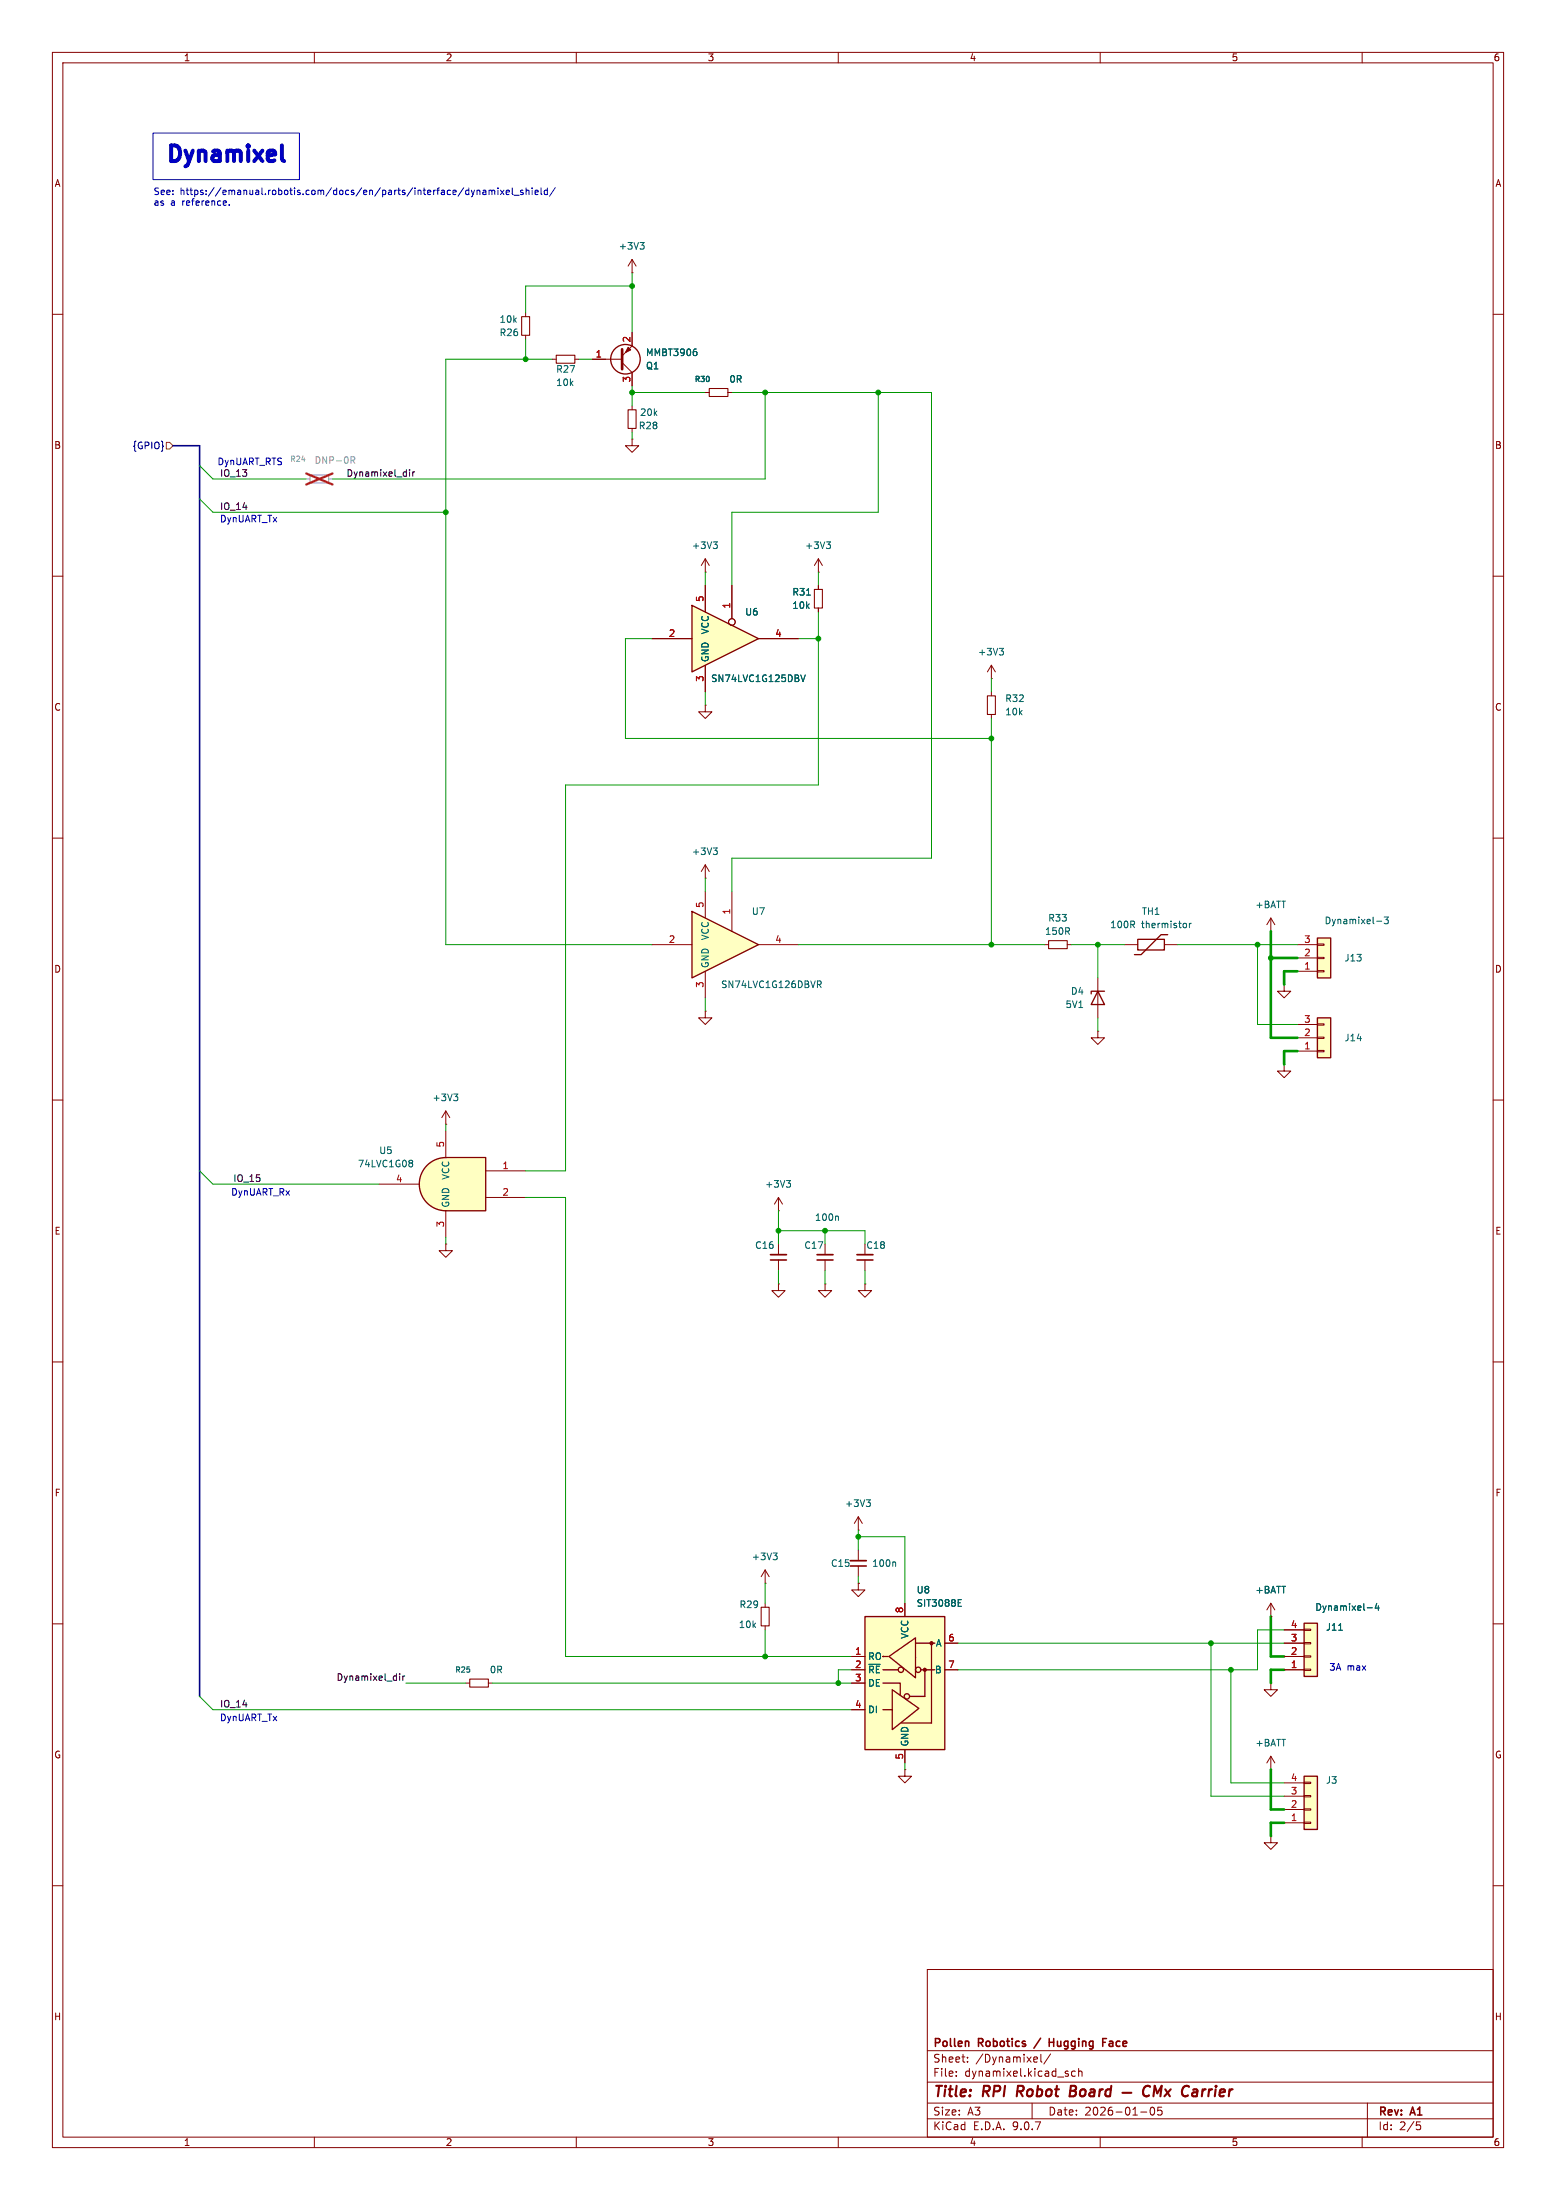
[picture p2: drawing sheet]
<svg xmlns="http://www.w3.org/2000/svg" width="297mm" height="420mm" viewBox="0 0 297 420" stroke-linecap="round" stroke-linejoin="round" font-family="sans-serif">
<g fill="none" stroke="#840000" stroke-width=".19">
<path d="M10 10h277v400h-277zM12 12h273v396h-273zM60 10v2M110 10v2M160 10v2M210 10v2M260 10v2M10 60h2M285 60h2M10 110h2M285 110h2M10 160h2"/>
<path d="M285 160h2M10 210h2M285 210h2M10 260h2M285 260h2M10 310h2M285 310h2M10 360h2M177 376h108v32h-108zM285 360h2M177 397.5h108M177 391.5h108"/>
<path d="M182.5 396.2v.2M182.5 395.4v.2M184.7 393.5v.2M184.7 392.7v.2M197.8 392.7l.2 .3-.7 .2M198 393.6l-.2 .1M198.7 392.2v1.3l.2 .2M200.5 392.1l-1.3 1.9M203.9 395.9v.4M205.2 395.4h-.4l-.3 .3 .2 .6h.5M205.9 395.5l.2-.1h.4v1M205.9 394.9v1.5"/>
<path d="M60 408v2M110 408v2M160 408v2M177 404.5h108M177 401.5h108M197 401.5v3M210 408v2M217.7 403.2h1.2M219.7 402.4l.2-.1a.8 .8 0 0 1 .5 .7 .8 .8 0 0 1-.5 .8l-.2-.2-.2-.4zM221.7 402.3h-.7v.7l.2-.2 .5 .1 .1 .2-.1 .5-.2 .2-.5-.2M260 408v2M261 401.5v6.5"/>
<path d="M270.4 405.1h.7M270.5 405.6h.4l.3 .3-.2 .6-.5 .1"/>
</g>
<g fill="none" stroke="#840000" stroke-width=".4">
<path d="M194.3 398.2l-.2 2M204.3 399.1h.7M205 399.1l.2 .1M205.1 398.2h-.7l-.2 2 .9-.1M205.2 399.1h-.2M214.2 399.5h1.8M219.5 398.4a.88 .88 0 0 0-1 0 .88 .88 0 0 0-.3 .9 .69 .69 0 0 0 .3 .8 .69 .69 0 0 0 .8-.1M222.4 398.9l.9 1.3M223.5 398.9l-1.2 1.3M227 398.4a.88 .88 0 0 0-1.1 0 .88 .88 0 0 0-.3 .9 .69 .69 0 0 0 .3 .8 .69 .69 0 0 0 .9-.1M227.7 399h.8l-.1 1.2M228.6 399.3l-.7 .1a.4 .4 0 0 0-.4 .4 .4 .4 0 0 0 .3 .4l.7-.1"/>
<path d="M220.2 400.2l.2-2 .5 1.4 .8-1.4-.2 2"/>
</g>
<path d="M184.8 389.7l.1 1M198.6 389.1l-1.3 1.9M200.3 389.2v1.5M200.3 389.9h.8M210.5 389.9h.5M210.5 389.2h.7M211.8 390.2v.4" fill="none" stroke="#840000" stroke-width=".3"/>
<path d="M251.5 179.1h2.5v7.6h-2.5z" fill="#ffffc2"/>
<path d="M251.5 179.1h2.5v7.6h-2.5z" fill="none" stroke="#840000" stroke-width=".25"/>
<g fill="none" stroke="#840000" stroke-width=".19">
<path d="M134.6 109.2h.1M134.6 106.7l-.7 1.3M134.6 106.7l.8 1.3M134.6 106.7v2.5M156.2 109.2h.1M156.2 106.7v2.5M156.2 111.8v.7M156.2 116.1v.7M156.2 106.7l-.8 1.3M156.2 106.7l.8 1.3M247.6 185.4h3.9M247.6 182.9h3.9"/>
<path d="M247.6 180.3h3.9M251.5 185.3h1.2v.2h-1.2zM251.5 182.8h1.2v.2h-1.2zM251.5 180.2h1.2v.3h-1.2z"/>
</g>
<path d="M136.1 103.4h.8l-.4 .5M136.7 103.9l.2 .3v.3l-.2 .2M154 113.6h.7M157.7 103.4h.8l-.4 .5M158.3 103.9l.2 .3v.3l-.2 .2M262.8 175.9h.9M264.2 175.1h.8l-.4 .5 .3 .1v.5l-.1 .1-.6-.1" fill="none" stroke="#006464" stroke-width=".19"/>
<path d="M155.4 112.5h1.6v3.6h-1.6z" fill="none" stroke="#840000" stroke-width=".2"/>
<path d="M248.9 309.9h2.6v10.1h-2.6z" fill="#ffffc2"/>
<path d="M248.9 309.9h2.6v10.1h-2.6z" fill="none" stroke="#840000" stroke-width=".25"/>
<g fill="none" stroke="#840000" stroke-width=".19">
<path d="M134.6 167.6h.1M134.6 165.1l-.7 1.3M134.6 165.1l.8 1.3M134.6 165.1v2.5M245.1 188v1.2h1.3l-1.3 1.3-1.3-1.3h1.3M245.1 188h.1M157.5 237.5v2M157.5 240.5v2.1M242.6 308.6h.1M242.6 306.1l-.8 1.2M242.6 306.1l.7 1.2M242.6 306.1v2.5"/>
<path d="M245.1 318.8h3.8M245.1 316.2h3.8M245.1 313.7h3.8M245.1 311.2h3.8M248.9 318.6h1.3v.3h-1.3zM248.9 316.1h1.3v.3h-1.3zM248.9 313.6h1.3v.2h-1.3zM248.9 311h1.3v.3h-1.3z"/>
</g>
<path d="M136.1 161.9h.8l-.4 .5M136.7 162.4l.2 .2v.3l-.2 .2M159.9 232.1l.1 .2v.7M255.5 311.2h.7M261 306.9h.9M262.8 306.1l-.3 .9h.8M263.1 306.6v.8" fill="none" stroke="#006464" stroke-width=".19"/>
<path d="M156 240.5h3" fill="none" stroke="#840000" stroke-width=".3"/>
<path d="M156 239.5h3" fill="none" stroke="#840000" stroke-width=".33"/>
<path d="M251.5 194.3h2.5v7.6h-2.5z" fill="#ffffc2"/>
<path d="M251.5 194.3h2.5v7.6h-2.5z" fill="none" stroke="#840000" stroke-width=".25"/>
<g fill="none" stroke="#840000" stroke-width=".19">
<path d="M134.6 134.6v1.3h1.3l-1.3 1.3-1.3-1.3h1.3M134.6 134.6h.1M242.6 177.8h.1M242.6 175.3v2.5M242.6 175.3l-.8 1.2M242.6 175.3l.7 1.2M247.6 198.1h3.9M247.6 195.6h3.9M251.5 198h1.2v.2h-1.2zM251.5 195.5h1.2v.2h-1.2zM247.6 200.7h3.9M251.5 200.5h1.2v.3h-1.2z"/>
<path d="M242.6 337.8h.1M242.6 335.3l-.8 1.3M242.6 335.3l.7 1.3M242.6 335.3v2.5"/>
</g>
<path d="M132.1 115.6l12.7 6.3-12.7 6.4z" fill="#ffffc2"/>
<path d="M132.1 115.6l12.7 6.3-12.7 6.4z" fill="none" stroke="#840000" stroke-width=".25"/>
<g fill="none" stroke="#840000" stroke-width=".19">
<path d="M134.6 111.8v5M139.7 111.8v6.3M124.5 121.9h7.6M134.6 127v5.1M144.8 121.9h7.6"/>
<circle cx="139.7" cy="118.7" r=".63"/>
</g>
<path d="M152.9 128.8l.4 1.3 .4-1.3" fill="none" stroke="#006464" stroke-width=".19"/>
<path d="M248.9 339.1h2.6v10.2h-2.6z" fill="#ffffc2"/>
<path d="M217.2 179.3h5v2.1h-5zM222.9 178.4h-1.3l-3.8 3.8h-1.3M209.5 189.2l1.3 2.6h-2.5zM210.8 189.2h-2.5v.5M248.9 339.1h2.6v10.2h-2.6z" fill="none" stroke="#840000" stroke-width=".25"/>
<g fill="none" stroke="#840000" stroke-width=".19">
<path d="M134.6 74.9h.8M138.9 74.9h.8M199.4 180.3h.8M203.7 180.3h.8M209.5 196.9v1.2h1.3l-1.3 1.3-1.2-1.3h1.2M209.5 196.9h.1M209.5 186.7v7.6M214.6 180.3h2.6M222.2 180.3h2.6M245.1 203.2v1.3h1.3l-1.3 1.2-1.3-1.2h1.3M245.1 203.2h.1M163.8 302.3v1.2h1.3l-1.3 1.3-1.2-1.3h1.2"/>
<path d="M163.8 302.3h.1M172.7 337.8v1.3h1.3l-1.3 1.3-1.3-1.3h1.3M172.7 337.8h.1M242.6 321.3v1.3h1.2l-1.2 1.3-1.3-1.3h1.3M242.6 321.3h.1M242.6 350.5v1.3h1.2l-1.2 1.3-1.3-1.3h1.3M242.6 350.5h.1M245.1 348h3.8M245.1 345.4h3.8M245.1 342.9h3.8M245.1 340.4h3.8M248.9 347.9h1.3v.2h-1.3z"/>
<path d="M248.9 345.3h1.3v.3h-1.3zM248.9 342.8h1.3v.2h-1.3zM248.9 340.2h1.3v.3h-1.3z"/>
</g>
<path d="M226.2 176.3l.3 .2v.4l-.3 .2M227 176.3v.8M227.4 176.3l-.4 .2" fill="none" stroke="#006464" stroke-width=".19"/>
<path d="M135.4 74.2h3.5v1.5h-3.5zM200.2 179.6h3.5v1.5h-3.5z" fill="none" stroke="#840000" stroke-width=".2"/>
<path d="M165.1 308.6h15.2v25.4h-15.2z" fill="#ffffc2"/>
<g fill="none" stroke="#840000" stroke-width=".25">
<path d="M165.1 308.6h15.2v25.4h-15.2zM168.5 318.8h2.9M168.7 316.2h-.2h1M169.7 316.2l5.1-3.5v7.6zM174.8 313.7h3.6M175.8 318.8h2.6M176.5 318.8v5.1h-2.9M177.8 313.7v15.2h-5.7M168.5 321.3h3.3v2.3M168.5 326.4h1.7M170.3 322.6l5.1 3.5-5.1 4.1z"/>
<circle cx="119.4" cy="68.6" r="2.82"/>
<circle cx="172" cy="318.8" r=".51"/>
<circle cx="175.3" cy="318.8" r=".51"/>
<circle cx="173.1" cy="323.9" r=".51"/>
</g>
<g fill="#840000" stroke="#840000" stroke-width=".25">
<circle cx="176.5" cy="318.8" r=".28"/>
<circle cx="177.8" cy="313.7" r=".28"/>
</g>
<g fill="none" stroke="#840000" stroke-width=".19">
<path d="M100.3 59.7v.8M100.3 64v.8M105.4 68.6h.8M109.7 68.6h.8M113 68.6h5.7M118.7 69.2l1.9 1.9v2.6M120.6 63.5v2.5l-1.9 1.9M120.6 77.5v.7M120.6 83.8v1.3h1.3l-1.3 1.3-1.2-1.3h1.2M120.6 83.8h.1M120.6 81.8v.8M134.6 193v1.3h1.3l-1.3 1.3-1.3-1.3h1.3"/>
<path d="M134.6 193h.1M85.1 214.6h.1M85.1 212.1l-.8 1.3M85.1 212.1l.8 1.3M85.1 212.1v2.5M148.6 237.5v2M165.1 237.5v2M148.6 240.5v2.1M157.5 245.1v1.3h1.2l-1.2 1.3-1.3-1.3h1.3M157.5 245.1h.1M165.1 245.1v1.3h1.3l-1.3 1.3-1.3-1.3h1.3M165.1 245.1h.1"/>
<path d="M165.1 240.5v2.1M162.6 316.2h2.5M162.6 318.8h2.5M172.7 306.1v2.5M180.3 318.8h2.6M180.3 313.7h2.6M88.9 321.3h.8M93.2 321.3h.8M162.6 321.3h2.5M162.6 326.4h2.5M172.7 334v2.6"/>
</g>
<path d="M132.7 66.6h.2M132.8 67.1l.2 .2v.3l-.2 .3M86.6 208.9h.8l-.4 .4M87.1 209.3l.3 .3v.3l-.3 .2M182.9 306h.4M182.9 306.6h.6M182.9 305.4h.6" fill="none" stroke="#006464" stroke-width=".19"/>
<path d="M147.1 240.5h3M163.6 240.5h3" fill="none" stroke="#840000" stroke-width=".3"/>
<path d="M147.1 239.5h3M163.6 239.5h3" fill="none" stroke="#840000" stroke-width=".33"/>
<path d="M99.6 60.5h1.5v3.5h-1.5zM106.2 67.8h3.5v1.5h-3.5zM119.9 78.2h1.5v3.6h-1.5zM89.7 320.5h3.5v1.6h-3.5z" fill="none" stroke="#840000" stroke-width=".2"/>
<path d="M118.7 66.7v3.8" fill="none" stroke="#840000" stroke-width=".51"/>
<path d="M119.9 66.3l.5 .5-1 .5z" fill="#840000" stroke="#840000" stroke-width=".19"/>
<path d="M132.1 174l12.7 6.3-12.7 6.4z" fill="#ffffc2"/>
<path d="M132.1 174l12.7 6.3-12.7 6.4z" fill="none" stroke="#840000" stroke-width=".25"/>
<g fill="none" stroke="#840000" stroke-width=".19">
<path d="M120.6 52.1h.1M120.6 49.5l-.7 1.3M120.6 49.5l.8 1.3M120.6 49.5v2.6M189.2 129.5h.1M189.2 127v2.5M189.2 132.1v.7M189.2 136.4v.8M189.2 127l-.7 1.3M189.2 127l.8 1.3M134.6 170.2v5.1M139.7 170.2v7.6"/>
<path d="M124.5 180.3h7.6M134.6 185.4v5.1M144.8 180.3h7.6M85.1 237.5v1.3h-1.3l1.3 1.2 1.3-1.2h-1.3M85.1 237.5h.1M148.6 231.1h.1M148.6 228.6l-.8 1.3M148.6 228.6l.8 1.3M148.6 228.6v2.5M148.6 245.1v1.3h-1.3l1.3 1.3 1.3-1.3h-1.3M148.6 245.1h.1M146 299.7l-.7 1.3"/>
<path d="M146 299.7l.8 1.3M146 299.7v2.6M163.8 292.1h.1M163.8 289.6v2.5M163.8 295.9v2M163.8 299v2M163.8 289.6l-.7 1.2M163.8 289.6l.8 1.2M146 302.3h.1M146 306.1v.7M146 310.4v.8"/>
</g>
<g fill="none" stroke="#006464" stroke-width=".19">
<path d="M122.2 46.3h.7l-.4 .5M122.7 46.8l.2 .2v.3l-.2 .3M190.7 123.8h.8l-.4 .5M191.3 124.3l.2 .2v.3l-.2 .2M156 187.3h.5l.3 .2-.2 .4h-.6M156.3 187.9l.5 .6M150.1 225.4h.8l-.4 .5M150.6 225.9l.3 .2v.3l-.3 .2M147.6 296.5h.7l-.4 .5M148.1 297l.2 .2v.3l-.2 .3M165.3 286.3h.8l-.4 .5M165.9 286.8l.2 .3v.3l-.2 .2"/>
<path d="M170.8 298.2l.2 .2v.6"/>
</g>
<path d="M162.3 299h3.1" fill="none" stroke="#840000" stroke-width=".3"/>
<path d="M162.3 297.9h3.1" fill="none" stroke="#840000" stroke-width=".33"/>
<path d="M188.5 132.8h1.5v3.6h-1.5zM145.3 306.8h1.5v3.6h-1.5z" fill="none" stroke="#840000" stroke-width=".2"/>
<path d="M59.2 90.7h3.5v1.5h-3.5z" fill="none" stroke="#a1a1a1" stroke-width=".2"/>
<path d="M58.4 91.4h.8M62.7 91.4h.8" fill="none" stroke="#a1a1a1" stroke-width=".19"/>
<path d="M67 87.2h.5l.2 .2-.1 .4-.6 .1M67.3 87.9l.4 .6" fill="none" stroke="#989898" stroke-width=".19"/>
<path d="M58.5 90.4l5 2.1M63.5 90.4l-5 2.1" fill="none" stroke="#e12e31" stroke-width=".46"/>
<path d="M81.5 222.5a5.1 5.1 0 0 1 3.6-1.5v10.1a5.1 5.1 0 0 1-4.7-3.1 5.1 5.1 0 0 1 1.1-5.5z" fill="#ffffc2" stroke="#ffffc2" stroke-width=".19"/>
<path d="M85.1 221h7.6v10.1h-7.6z" fill="#ffffc2"/>
<path d="M81.5 222.5a5.1 5.1 0 0 1 3.6-1.5h7.6v10.1h-7.6a5.1 5.1 0 0 1-4.7-3.1 5.1 5.1 0 0 1 1.1-5.5z" fill="none" stroke="#840000" stroke-width=".25"/>
<g fill="none" stroke="#840000" stroke-width=".19">
<path d="M113 68.6h2.6M120.6 63.5v2.5M120.6 71.1v2.6M134.6 74.9h.8M138.9 74.9h.8M134.6 111.8v5M139.7 111.8v6.3M156.2 111.8v.7M156.2 116.1v.7M124.5 121.9h7.6M134.6 127v5.1M144.8 121.9h7.6"/>
<path d="M85.1 215.9v5.1M72.4 226.1h7.6M85.1 231.1v5.1M92.7 223.5h7.6M92.7 228.6h7.6M162.6 318.8h2.5M162.6 316.2h2.5M163.8 302.3h.1M172.7 306.1v2.5M180.3 318.8h2.6M180.3 313.7h2.6M242.6 308.6h.1"/>
<path d="M245.1 318.8h3.8M245.1 316.2h3.8M245.1 313.7h3.8M245.1 311.2h3.8M162.6 321.3h2.5M162.6 326.4h2.5M172.7 334v2.6"/>
<circle cx="139.7" cy="118.7" r=".63"/>
</g>
<g fill="none" stroke="#006464" stroke-width=".19">
<path d="M132.7 66.6h.2M132.8 67.1l.2 .2v.3l-.2 .3M154 113.6h.7M152.9 128.8l.4 1.3 .4-1.3M78.3 221.5h.2l.3 .2-.3 .3M78.3 222h.2M78.5 222l.3 .3v.2l-.2 .2-.3 .1M182.9 306h.4M182.9 306.6h.6M182.9 305.4h.6M255.5 311.2h.7M261 306.9h.9"/>
<path d="M262.8 306.1l-.3 .9h.8M263.1 306.6v.8"/>
</g>
<path d="M31.7 84.5h.7l.6 .6-.6 .6h-.7z" fill="none" stroke="#725600" stroke-width=".19"/>
<path d="M78.2 89.7v.1M78.2 90.1v.8M78.8 90.1v.8M79.1 90.1l-.3 .2M76.3 319.5v.1M76.3 320v.8M76.9 320v.8M77.2 320l-.3 .2" fill="none" stroke="#0f0f0f" stroke-width=".19"/>
<path d="M33 85.1h5.1v238.8" fill="none" stroke="#000084" stroke-width=".3"/>
<g fill="none" stroke="#009600" stroke-width=".19">
<path d="M120.6 52.1v11.4M120.6 54.6h-20.3v5.1M100.3 64.8v3.8M105.4 68.6h-20.3v111.7h39.4M110.5 68.6h2.5M120.6 73.7v3.8M120.6 74.9h14M139.7 74.9h38.1v88.9h-38.1v6.4M146 74.9v16.5h-82.5M167.6 74.9v22.9h-27.9v14M38.1 95.3l2.5 2.5h44.5M38.1 88.9l2.5 2.5h17.8"/>
<path d="M120.6 82.6v1.2M134.6 109.2v2.6M156.2 116.8v33.1h-48.3v73.6h-7.6M156.2 109.2v2.6M124.5 121.9h-5.1v19.1h69.8M134.6 132.1v2.5M152.4 121.9h3.8M189.2 129.5v2.6M189.2 137.2v43.1M134.6 167.6v2.6M134.6 190.5v2.5M152.4 180.3h47"/>
<path d="M204.5 180.3h10.1M209.5 180.3v6.4M209.5 194.3v2.6M224.8 180.3h22.8M240 180.3v15.3h7.6M85.1 214.6v1.3M38.1 223.5l2.5 2.6h31.8M85.1 236.2v1.3M100.3 228.6h7.6v87.6h54.7M148.6 231.1v6.4M148.6 235h16.5v2.5M157.5 235v2.5"/>
<path d="M148.6 242.6v2.5M157.5 242.6v2.5M165.1 242.6v2.5M163.8 292.1v3.8M163.8 293.4h8.9v12.7M146 302.3v3.8M146 311.2v5M162.6 318.8h-2.6v2.5M163.8 301v1.3M182.9 313.7h62.2M231.1 313.7v29.2h14M234.9 318.8v21.6h10.2"/>
<path d="M245.1 311.2h-5.1v7.6h-57.1M38.1 323.9l2.5 2.5h122M77.5 321.3h11.4M94 321.3h68.6M172.7 336.6v1.2"/>
</g>
<path d="M242.6 177.8v20.3h5M242.6 182.9h5M247.6 185.4h-2.5v2.6M247.6 200.7h-2.5v2.5M242.6 308.6v7.6h2.5M245.1 318.8h-2.5v2.5M242.6 337.8v7.6h2.5M245.1 348h-2.5v2.5" fill="none" stroke="#009600" stroke-width=".5"/>
<g fill="none" stroke="#0000c2" stroke-width=".19">
<path d="M29.2 25.4h27.9v8.9h-27.9zM43.8 39.1v.1M90 36.3l.3 .9M90.3 37.2l-.3 .4M90.6 36.3l-.3 .9M91.1 36.3v.9M91.1 36.4l.1-.1 .3 .1 .1 .8M92.2 36.4h.5v.8M92.7 36.6l-.4 .1-.2 .2 .2 .3 .4-.1M93.4 36.4l.3-.1 .2 .2M93.4 36.3v.9M93.9 36.5l.2-.2 .3 .1v.8"/>
<path d="M93.9 36.5v.7M95 35.9v.1M95 36.3v.9M95.5 36.3l.7 .9M96.2 36.3l-.7 .9M96.6 36.7l.6-.1v-.2l-.4-.1-.2 .2 .1 .6h.5M97.8 35.9v1.1l.2 .2M98.1 37.3h1M99.8 36.4l-.3-.1-.2 .2 .1 .2 .4 .1v.3h-.5M100.4 36.4l.2-.1 .3 .1 .1 .8M100.4 35.9v1.3M101.6 35.9v.1"/>
<path d="M101.6 36.3v.9M102.1 36.7l.6-.1v-.2l-.4-.1-.2 .2 .1 .6h.5M103.3 35.9v1.1l.2 .2M104.5 36.4l-.4-.1-.2 .2 .1 .6h.5M104.5 35.9v1.3M106 35.8l-1.1 1.7"/>
</g>
<path d="M34.2 28.5l-.4-.6-1.1-.1v3M47.4 27.8l-.2 .1 .2 .1M47.4 27.8l.1 .1-.1 .1M47.4 27.8v.2M53.8 27.8v2.5l.2 .3 .2 .2" fill="none" stroke="#0000c2" stroke-width=".75"/>
<g fill="#009600" stroke="#009600" stroke-width=".19">
<circle cx="120.6" cy="74.9" r=".46"/>
<circle cx="100.3" cy="68.6" r=".46"/>
<circle cx="85.1" cy="97.8" r=".46"/>
<circle cx="120.6" cy="54.6" r=".46"/>
<circle cx="240" cy="180.3" r=".46"/>
<circle cx="242.6" cy="182.9" r=".46"/>
<circle cx="189.2" cy="180.3" r=".46"/>
<circle cx="209.5" cy="180.3" r=".46"/>
<circle cx="146" cy="74.9" r=".46"/>
<circle cx="167.6" cy="74.9" r=".46"/>
<circle cx="156.2" cy="121.9" r=".46"/>
<circle cx="189.2" cy="141" r=".46"/>
<circle cx="146" cy="316.2" r=".46"/>
<circle cx="160" cy="321.3" r=".46"/>
<circle cx="163.8" cy="293.4" r=".46"/>
<circle cx="234.9" cy="318.8" r=".46"/>
<circle cx="231.1" cy="313.7" r=".46"/>
<circle cx="157.5" cy="235" r=".46"/>
<circle cx="148.6" cy="235" r=".46"/>
</g>
<text font-size="4.2" fill="#0000c2" x="31.5" y="32.9">Dynamixel</text>
<g font-size="2.8" fill="#840000">
<text x="178" y="400.9">Title:</text>
<text x="187.7" y="400.9">RPI</text>
<text x="194.9" y="400.9">Robot</text>
<text x="205.8" y="400.9">Board</text>
<text x="229.7" y="400.9">Carrier</text>
</g>
<g font-size="2.1" fill="#840000">
<text x="178" y="394">Sheet:</text>
<text x="178" y="391.2">Pollen</text>
<text x="186.2" y="394">/Dynamixel/</text>
<text x="186.8" y="391.2">Robotics</text>
<text x="201.5" y="391.2">Hugging</text>
<text x="212.3" y="391.2">Face</text>
<text x="178" y="396.7">File:</text>
<text x="184.1" y="396.7">dynamixel.kicad_sch</text>
<text x="178" y="406.9">KiCad</text>
<text x="178" y="404.1">Size:</text>
<text x="184.7" y="404.1">A3</text>
<text x="185.7" y="406.9">E.D.A.</text>
<text x="193.3" y="406.9">9.0.7</text>
<text x="200" y="404.1">Date:</text>
<text x="207" y="404.1">2026-01-05</text>
<text x="263" y="404.3">Rev:</text>
<text x="263" y="406.9">Id:</text>
<text x="267.1" y="406.9">2/5</text>
<text x="269.4" y="404.3">A1</text>
</g>
<g font-size="1.8" fill="#840000">
<text x="35" y="11.9">1</text>
<text x="85" y="11.9">2</text>
<text x="135" y="11.9">3</text>
<text x="185" y="11.9">4</text>
<text x="235" y="11.9">5</text>
<text x="285" y="11.9">6</text>
<text x="10.3" y="35.9">A</text>
<text x="285.3" y="35.9">A</text>
<text x="10.3" y="85.9">B</text>
<text x="285.3" y="85.9">B</text>
<text x="10.3" y="135.9">C</text>
<text x="285.3" y="135.9">C</text>
<text x="10.3" y="185.9">D</text>
<text x="285.3" y="185.9">D</text>
<text x="10.3" y="235.9">E</text>
<text x="285.3" y="235.9">E</text>
<text x="10.3" y="285.9">F</text>
<text x="285.3" y="285.9">F</text>
<text x="10.3" y="335.9">G</text>
<text x="285.3" y="335.9">G</text>
<text x="10.2" y="385.9">H</text>
<text x="285.2" y="385.9">H</text>
<text x="35" y="409.9">1</text>
<text x="85" y="409.9">2</text>
<text x="135" y="409.9">3</text>
<text x="185" y="409.9">4</text>
<text x="235" y="409.9">5</text>
<text x="285" y="409.9">6</text>
</g>
<g font-size="1.8" fill="#0000c2">
<text x="29.2" y="37.4">See:</text>
<text x="29.2" y="39.5">as</text>
<text x="32.6" y="39.5">a</text>
<text x="34.4" y="37.4">https://emanual.robotis.com/docs/en/parts/interface/dynamixel_shield/</text>
<text x="34.9" y="39.5">reference.</text>
<text x="41.4" y="89">DynUART_RTS</text>
<text x="41.9" y="99.9">DynUART_Tx</text>
<text x="44" y="228.5">DynUART_Rx</text>
<text x="253.6" y="319.1">3A</text>
<text x="257.1" y="319.1">max</text>
<text x="41.9" y="328.8">DynUART_Tx</text>
</g>
<g font-size="1.8" fill="#006464">
<text x="118" y="47.9">+3V3</text>
<text x="95.3" y="61.8">10k</text>
<text x="95.3" y="64.4">R26</text>
<text x="106.1" y="71.3">R27</text>
<text x="123.2" y="70.7">Q1</text>
<text x="123.2" y="68.2">MMBT3906</text>
<text x="106.1" y="73.9">10k</text>
<text x="139.1" y="73.3">0R</text>
<text x="121.8" y="82.1">R28</text>
<text x="122.1" y="79.6">20k</text>
<text x="132" y="105">+3V3</text>
<text x="153.6" y="105">+3V3</text>
<text x="151.1" y="113.9">R31</text>
<text x="142.1" y="117.7">U6</text>
<text x="151.1" y="116.4">10k</text>
<text x="135.5" y="121.2" transform="rotate(-90 135.5 121.2)">VCC</text>
<text x="186.6" y="125.3">+3V3</text>
<text x="135.5" y="126.5" transform="rotate(-90 135.5 126.5)">GND</text>
<text x="135.6" y="130.4">SN74LVC1G125DBV</text>
<text x="191.8" y="136.8">10k</text>
<text x="191.8" y="134.2">R32</text>
<text x="132" y="163.4">+3V3</text>
<text x="239.5" y="173.6">+BATT</text>
<text x="135.5" y="179.6" transform="rotate(-90 135.5 179.6)">VCC</text>
<text x="143.4" y="174.9">U7</text>
<text x="199.4" y="178.7">150R</text>
<text x="200" y="176.1">R33</text>
<text x="211.8" y="177.4">100R</text>
<text x="217.9" y="174.9">TH1</text>
<text x="217.9" y="177.4">thermistor</text>
<text x="252.7" y="176.6">Dynamixel-3</text>
<text x="135.5" y="184.9" transform="rotate(-90 135.5 184.9)">GND</text>
<text x="256.5" y="183.7">J13</text>
<text x="137.5" y="188.8">SN74LVC1G126DBVR</text>
<text x="204.3" y="190.1">D4</text>
<text x="203.3" y="192.6">5V1</text>
<text x="256.5" y="199">J14</text>
<text x="82.4" y="210.4">+3V3</text>
<text x="72.3" y="220.5">U5</text>
<text x="68.2" y="223">74LVC1G08</text>
<text x="86" y="225.3" transform="rotate(-90 86 225.3)">VCC</text>
<text x="145.9" y="226.9">+3V3</text>
<text x="86" y="230.6" transform="rotate(-90 86 230.6)">GND</text>
<text x="155.5" y="233.3">100n</text>
<text x="144" y="238.6">C16</text>
<text x="153.4" y="238.6">C17</text>
<text x="165.3" y="238.6">C18</text>
<text x="161.2" y="287.9">+3V3</text>
<text x="143.4" y="298">+3V3</text>
<text x="158.5" y="299.3">C15</text>
<text x="166.4" y="299.3">100n</text>
<text x="174.9" y="304.4">U8</text>
<text x="239.5" y="304.4">+BATT</text>
<text x="140.9" y="311">10k</text>
<text x="141.1" y="307.2">R29</text>
<text x="174.9" y="306.9">SIT3088E</text>
<text x="251" y="307.7">Dynamixel-4</text>
<text x="253" y="311.5">J11</text>
<text x="165.6" y="317.1">RO</text>
<text x="173.6" y="312.9" transform="rotate(-90 173.6 312.9)">VCC</text>
<text x="178.5" y="314.6">A</text>
<text x="93.4" y="319.6">0R</text>
<text x="165.6" y="319.6">~{RE}</text>
<text x="165.6" y="322.2">DE</text>
<text x="178.4" y="319.6">B</text>
<text x="165.6" y="327.3">DI</text>
<text x="173.6" y="333.5" transform="rotate(-90 173.6 333.5)">GND</text>
<text x="239.5" y="333.6">+BATT</text>
<text x="253" y="340.7">J3</text>
</g>
<g font-size="1.8" fill="#a90000">
<text x="120.4" y="65.5" transform="rotate(-90 120.4 65.5)">2</text>
<text x="113.6" y="68.3">1</text>
<text x="120.4" y="73.1" transform="rotate(-90 120.4 73.1)">3</text>
<text x="134.4" y="115" transform="rotate(-90 134.4 115)">5</text>
<text x="139.4" y="116.3" transform="rotate(-90 139.4 116.3)">1</text>
<text x="127.6" y="121.7">2</text>
<text x="147.9" y="121.7">4</text>
<text x="134.4" y="130.2" transform="rotate(-90 134.4 130.2)">3</text>
<text x="134.4" y="173.4" transform="rotate(-90 134.4 173.4)">5</text>
<text x="139.4" y="174.7" transform="rotate(-90 139.4 174.7)">1</text>
<text x="127.6" y="180.1">2</text>
<text x="147.9" y="180.1">4</text>
<text x="248.8" y="185.2">1</text>
<text x="248.8" y="182.6">2</text>
<text x="248.8" y="180.1">3</text>
<text x="134.4" y="188.7" transform="rotate(-90 134.4 188.7)">3</text>
<text x="248.8" y="197.9">2</text>
<text x="248.8" y="195.3">3</text>
<text x="248.8" y="200.4">1</text>
<text x="84.8" y="219.1" transform="rotate(-90 84.8 219.1)">5</text>
<text x="75.5" y="225.8">4</text>
<text x="95.8" y="223.3">1</text>
<text x="95.8" y="228.3">2</text>
<text x="84.8" y="234.4" transform="rotate(-90 84.8 234.4)">3</text>
<text x="172.5" y="308" transform="rotate(-90 172.5 308)">8</text>
<text x="246.3" y="310.9">4</text>
<text x="163.1" y="316">1</text>
<text x="180.9" y="313.4">6</text>
<text x="246.3" y="316">2</text>
<text x="246.3" y="313.4">3</text>
<text x="163.1" y="318.5">2</text>
<text x="163.1" y="321.1">3</text>
<text x="180.9" y="318.5">7</text>
<text x="246.3" y="318.5">1</text>
<text x="163.1" y="326.1">4</text>
<text x="172.5" y="336" transform="rotate(-90 172.5 336)">5</text>
<text x="246.3" y="340.1">4</text>
<text x="246.3" y="347.7">1</text>
<text x="246.3" y="345.2">2</text>
<text x="246.3" y="342.6">3</text>
</g>
<text font-size="1.8" fill="#000084" x="25.2" y="86">{GPIO}</text>
<text font-size="1.8" fill="#989898" x="59.9" y="88.7">DNP-0R</text>
<g font-size="1.8" fill="#0f0f0f">
<text x="41.9" y="91.1">IO_13</text>
<text x="66" y="91.1">Dynamixel_dir</text>
<text x="41.9" y="97.4">IO_14</text>
<text x="44.4" y="225.7">IO_15</text>
<text x="64.1" y="321">Dynamixel_dir</text>
<text x="41.9" y="326">IO_14</text>
</g>
<g font-size="1.4" fill="#006464">
<text x="132.5" y="73.1">R30</text>
<text x="86.8" y="319.5">R25</text>
</g>
<text font-size="1.4" fill="#989898" x="55.3" y="88.4">R24</text>
</svg>
